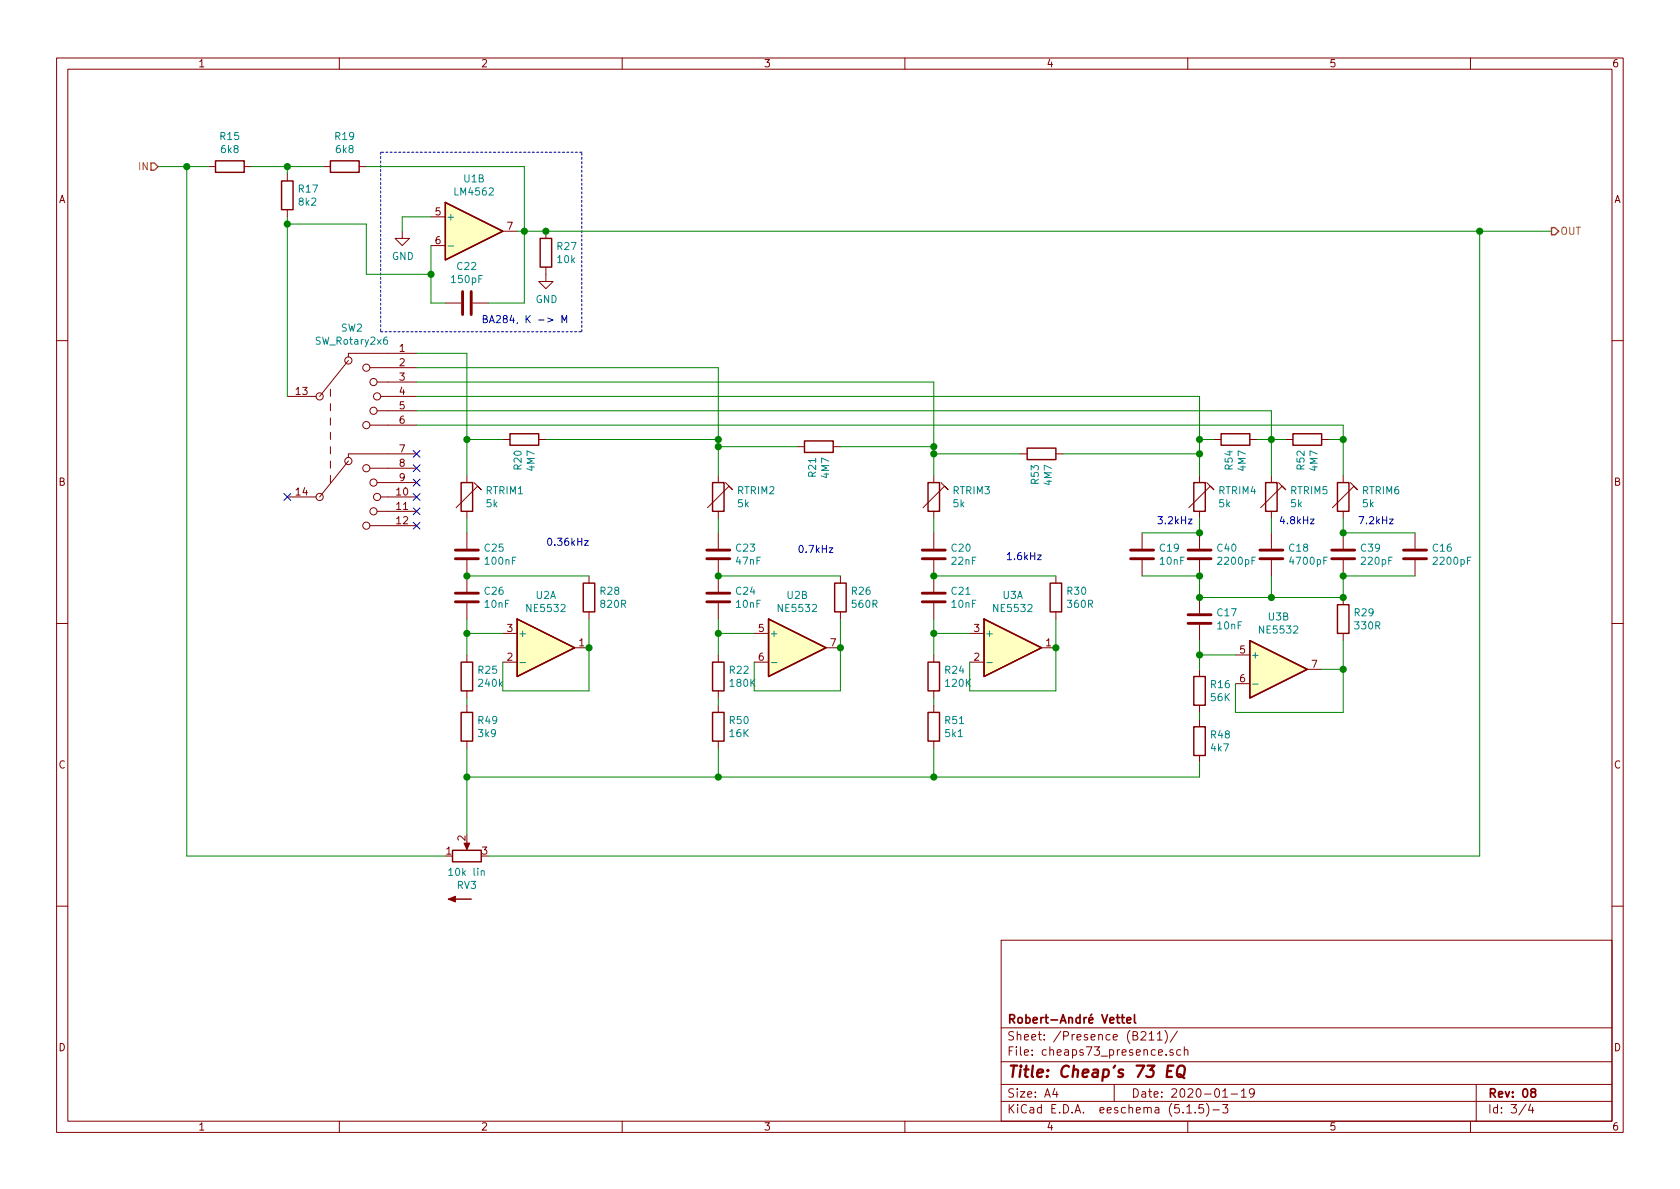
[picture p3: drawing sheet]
<svg xmlns="http://www.w3.org/2000/svg" width="297mm" height="210mm" viewBox="0 0 297 210" stroke-linecap="round" stroke-linejoin="round" font-family="sans-serif">
<g fill="none" stroke="#840000" stroke-width=".18">
<path d="M10 10.3h277v189.9h-277zM12 12.2h273v186.1h-273zM60 10.3v1.9M110 10.3v1.9M160 10.3v1.9M210 10.3v1.9M260 10.3v1.9M36.8 29.5h1.3M43.2 29.5h1.2M50.8 30.7v1.3M50.8 37.1v1.2M57.1 29.5h1.3"/>
<path d="M63.5 29.5h1.3M76.2 38.3h2.5M71.1 40.9v1.3h1.3l-1.3 1.2-1.3-1.2h1.3M76.2 43.4h2.5M78.7 53.6h2.8M83.6 53.6h2.8M88.9 40.9h2.5M96.5 47.2v2.6h1.3l-1.3 1.2-1.3-1.2h1.3M96.5 40.9v1.3M10 60.2h2M50.8 70.1h5.1M58.4 68.8v1.3"/>
<path d="M58.4 71.4v1.2M58.4 73.9v1.3M58.4 76.4v1.3M58.4 79v1.3M61.6 63.7l-5.1 6.4M65.4 65h8.3M65.4 75.2h8.3M66.7 72.6h7M66.7 67.6h7M67.3 70.1h6.4M73.7 62.5h-12.1v.6M88.9 77.7h1.3"/>
<path d="M95.2 77.7h1.3M141 79h1.2M147.3 79h1.3M214.6 77.7h1.3M221 77.7h1.2M227.3 77.7h1.3M233.7 77.7h1.2M285 60.2h2M50.8 87.9h5.1M58.4 81.5v1.3M58.4 84.1v1.2M61.6 81.5l-5.1 6.4"/>
<path d="M65.4 82.8h8.3M65.4 93h8.3M66.7 90.4h7M66.7 85.3h7M67.3 87.9h6.4M73.7 80.3h-12.1v.6M82.5 84.1v1.2M82.5 90.4v1.3M82.5 94.2v2.8M82.5 99.1v5.5M83.8 85.3l1.3 1.3-.6-.6-3.9 3.8M127 84.1v1.2"/>
<path d="M127 90.4v1.3M127 94.2v2.8M127 99.1v5.5M128.3 85.3l1.2 1.3-.6-.6-3.8 3.8M165.1 84.1v1.2M165.1 90.4v1.3M165.1 94.2v2.8M165.1 99.1v5.5M166.4 85.3l1.2 1.3-.6-.6-3.8 3.8M180.3 80.3h1.3M186.7 80.3h1.3M201.9 94.2v2.8"/>
<path d="M201.9 99.1v2.7M212.1 84.1v1.2M212.1 90.4v1.3M212.1 94.2v2.8M212.1 99.1v2.7M213.4 85.3l1.2 1.3-.6-.6-3.8 3.8M224.8 84.1v1.2M224.8 90.4v1.3M224.8 94.2v2.8M224.8 99.1v2.7M226.1 85.3l1.2 1.3-.6-.6-3.8 3.8M237.5 84.1v1.2"/>
<path d="M237.5 90.4v1.3M237.5 94.2v2.8M237.5 99.1v2.7M238.8 85.3l1.2 1.3-.6-.6-3.8 3.8M250.2 94.2v2.8M250.2 99.1v2.7M10 110.3h2M82.5 106.7v2.8M82.5 115.8v1.3M88.9 117.1h2.5M88.9 112h2.5M101.6 114.5h2.5"/>
<path d="M104.1 101.8v1.3M104.1 108.2v1.3M127 106.7v2.8M127 115.8v1.3M133.3 117.1h2.6M133.3 112h2.6M146 114.5h2.6M148.6 101.8v1.3M148.6 108.2v1.3M165.1 106.7v2.8M165.1 115.8v1.3M171.4 117.1h2.6"/>
<path d="M171.4 112h2.6M184.1 114.5h2.6M186.7 101.8v1.3M186.7 108.2v1.3M212.1 105.7v2.8M212.1 110.5v2.8M212.1 118.4v1.2M218.4 115.8h2.6M231.1 118.4h2.6M237.5 105.7v1.2M237.5 112v1.3M285 110.3h2"/>
<path d="M82.5 122.2v1.2M82.5 124.7v1.3M82.5 131.1v1.2M127 122.2v1.2M127 124.7v1.3M127 131.1v1.2M165.1 122.2v1.2M165.1 124.7v1.3M165.1 131.1v1.2M212.1 124.7v1.3M212.1 127.2v1.3M212.1 133.6v1.3"/>
<path d="M218.4 120.9h2.6M82.5 148.8v1.1M10 160.2h2M177 166.3h108v32h-108zM285 160.2h2M60 198.3v1.9M110 198.3v1.9M160 198.3v1.9M177 194.8h108M177 191.8h108M177 187.8h108M177 181.8h108"/>
<path d="M186.5 192.5l-.4 1h1M186.8 193v1M197 191.8v3M201.8 182.6l.2-.2h.3l.3 .4-.9 1.1h.9M203.2 182.8l.4-.4v1.5M203.2 183.9h.8M204.6 182.8l.5-.4v1.5M204.6 183.9h.9M206 182.2a1.71 1.71 0 0 1 0 2.3M206.2 186.5v.1M207.4 185.7l-.4-.1-.2 .2 .1 .2 .5 .2v.3h-.6M208.2 182.3l-1.3 2"/>
<path d="M208.8 185.7l-.5-.1-.2 .3v.6l.2 .1 .5-.1M209.4 185.7l.2-.1 .4 .1v.9M209.4 185.1v1.5M209.8 195.8l.5-.5v1.5M209.8 196.8h.9M210 198.3v1.9M211.3 196.7v.1M212.8 195.3h-.8v.7l.2-.1 .5 .1 .1 .2v.5l-.3 .1-.5-.1M213.3 195.1a1.71 1.71 0 0 1 0 2.3M214.5 196.3h1.1M216.2 195.3h.9l-.5 .6 .4 .1v.7l-.2 .1-.6-.1M216.2 194h.8"/>
<path d="M217.7 193.5h1.1M219.5 193l.4-.5v1.5M219.5 194h.8M221.8 193.2l-.3 .3h-.3l-.3-.3v-.4l.2-.2 .4-.1 .2 .2a1.13 1.13 0 0 1-.2 1.2l-.4 .1M260 198.3v1.9M261 191.8v6.5M269.8 195.2l-1.2 2M270.6 195.2l-.3 1.1h.9M271 195.8v1"/>
<circle cx="56.5" cy="70.1" r=".63"/>
<circle cx="61.6" cy="63.7" r=".63"/>
<circle cx="64.8" cy="75.2" r=".63"/>
<circle cx="64.8" cy="65" r=".63"/>
<circle cx="66" cy="67.6" r=".63"/>
<circle cx="66" cy="72.6" r=".63"/>
<circle cx="66.7" cy="70.1" r=".63"/>
<circle cx="56.5" cy="87.9" r=".63"/>
<circle cx="61.6" cy="81.5" r=".63"/>
<circle cx="64.8" cy="93" r=".63"/>
<circle cx="64.8" cy="82.8" r=".63"/>
<circle cx="66" cy="90.4" r=".63"/>
<circle cx="66" cy="85.3" r=".63"/>
<circle cx="66.7" cy="87.9" r=".63"/>
</g>
<path d="M198.2 179.9h.6M198.5 179.4v1.3l.3 .2M200.6 179.4v1.3l.2 .2M199.2 180.4l.7-.1v-.3l-.4-.1-.3 .2 .1 .7h.6M271 193.2l-.3-.2v-.2l.3-.3h.2l.3 .3-.1 .2-.6 .2a.48 .48 0 0 0-.1 .7l.3 .1 .4-.1a.48 .48 0 0 0-.2-.7" fill="none" stroke="#840000" stroke-width=".3"/>
<path d="M206.4 189.4h.7M207.5 188.4h-1l-.2 2h.9M208.3 188.7a.66 .66 0 0 1 1.1 0 1.49 1.49 0 0 1-.6 1.7l-.5-.1a1.49 1.49 0 0 1 0-1.6zM208.4 190a.92 .92 0 0 1 .8 .5l.2 .1" fill="none" stroke="#840000" stroke-width=".41"/>
<g fill="none" stroke="#840000" stroke-width=".25">
<path d="M38.1 28.4h5.1v2.1h-5.1zM49.8 32h2v5.1h-2zM58.4 28.4h5.1v2.1h-5.1zM78.7 35.8l10.2 5.1-10.2 5.1zM95.5 42.2h2v5h-2zM90.2 76.7h5v2h-5zM142.2 78h5.1v2h-5.1zM181.6 79.2h5.1v2.1h-5.1zM215.9 76.7h5.1v2h-5.1zM228.6 76.7h5.1v2h-5.1zM81.5 85.3h2.1v5.1h-2.1zM126 85.3h2v5.1h-2z"/>
<path d="M164.1 85.3h2v5.1h-2zM211.1 85.3h2v5.1h-2zM223.8 85.3h2v5.1h-2zM236.5 85.3h2v5.1h-2zM81.5 117.1h2.1v5.1h-2.1zM91.4 109.5l10.2 5-10.2 5.1zM103.1 103.1h2.1v5.1h-2.1zM126 117.1h2v5.1h-2zM135.9 109.5l10.1 5-10.1 5.1zM147.6 103.1h2v5.1h-2zM164.1 117.1h2v5.1h-2zM174 109.5l10.1 5-10.1 5.1z"/>
<path d="M185.7 103.1h2v5.1h-2zM211.1 119.6h2v5.1h-2zM221 113.3l10.1 5.1-10.1 5zM236.5 106.9h2v5.1h-2zM81.5 126h2.1v5.1h-2.1zM126 126h2v5.1h-2zM164.1 126h2v5.1h-2zM211.1 128.5h2v5.1h-2zM79.8 159h3.5M80 150.4h5.1v2h-5.1z"/>
</g>
<g fill="none" stroke="#840000" stroke-width=".51">
<path d="M81.8 51.6v4M83.3 51.6v4M80.5 98.8h4.1M80.5 97.3h4.1M125 98.8h4M125 97.3h4M163.1 98.8h4M163.1 97.3h4M199.9 98.8h4.1M199.9 97.3h4.1M210.1 98.8h4M210.1 97.3h4"/>
<path d="M222.8 98.8h4M222.8 97.3h4M235.5 98.8h4M235.5 97.3h4M248.2 98.8h4M248.2 97.3h4M80.5 106.4h4.1M80.5 104.9h4.1M125 106.4h4M125 104.9h4M163.1 106.4h4M163.1 104.9h4"/>
<path d="M210.1 110.2h4M210.1 108.7h4"/>
</g>
<g fill="#ffffc2" stroke="#ffffc2" stroke-width=".18">
<path d="M174 109.5l10.1 5-10.1 5.1z"/>
<path d="M91.4 109.5l10.2 5-10.2 5.1z"/>
<path d="M135.9 109.5l10.1 5-10.1 5.1z"/>
<path d="M78.7 35.8l10.2 5.1-10.2 5.1z"/>
<path d="M221 113.3l10.1 5.1-10.1 5z"/>
</g>
<path d="M68.4 59.6l-.4 .1a.87 .87 0 0 0 0 1.2l.5-.1v-.6l-.5-.1-.2 .2M79.2 43.5h1M91.9 117.2h1M136.4 117.2h1M174.5 117.2h1M221.5 121h1M85.1 154.1l.2-.1h.3v.8" fill="none" stroke="#008484" stroke-width=".18"/>
<g fill="#840000" stroke="#840000" stroke-width=".18">
<path d="M79.2 159l1.3-.5v1z"/>
<path d="M82 149.1h1.1l-.6 1.1z"/>
</g>
<path d="M67.3 26.9v31.8M102.9 26.9h-35.6M67.3 58.7h35.6M102.9 58.7v-31.8" fill="none" stroke="#0000c2" stroke-width=".18" stroke-dasharray=".4 .4"/>
<g fill="none" stroke="#008400" stroke-width=".18">
<path d="M27.9 29.5h8.9M33 29.5v121.9h45.7M44.4 29.5h12.7M50.8 39.6h14v8.9h11.4M50.8 29.5v1.2M50.8 38.3v31.8M64.8 29.5h27.9v24.1h-6.3M76.2 38.3h-5.1v2.6M76.2 43.4v10.2h2.5M91.4 40.9h182.9M261.6 40.9v110.5h-175.2M73.7 75.2h163.8v8.9"/>
<path d="M73.7 72.6h151.1v11.5M73.7 67.6h91.4v16.5M73.7 62.5h8.8v21.6M73.7 70.1h138.4v14M73.7 65h53.3v19.1M82.5 77.7h6.4M96.5 77.7h30.5M127 79h14M148.6 79h16.5M212.1 77.7h2.5M222.2 77.7h5.1M234.9 77.7h2.6"/>
<path d="M82.5 91.7v2.5M127 91.7v2.5M165.1 91.7v2.5M165.1 80.3h15.2M188 80.3h24.1M212.1 91.7v2.5h-10.2M224.8 91.7v2.5M237.5 91.7v2.5h12.7M82.5 101.8h21.6M82.5 109.5v6.3M82.5 112h6.4M104.1 109.5v12.7h-15.2v-5.1"/>
<path d="M127 101.8h21.6M127 109.5v6.3M127 112h6.3M148.6 109.5v12.7h-15.3v-5.1M165.1 101.8h21.6M165.1 109.5v6.3M165.1 112h6.3M186.7 109.5v12.7h-15.3v-5.1M201.9 101.8h10.2v3.9h25.4v-3.9h12.7M212.1 113.3v5.1M212.1 115.8h6.3M224.8 101.8v3.9"/>
<path d="M233.7 118.4h3.8M237.5 113.3v12.7h-19.1v-5.1M82.5 123.4v1.3M82.5 132.3v15.3M127 123.4v1.3M127 132.3v5.1M165.1 123.4v1.3M165.1 132.3v5.1M212.1 134.9v2.5h-129.6M212.1 126v1.2"/>
</g>
<path d="M26.7 28.8h.6l.6 .7-.6 .6h-.6zM274.3 40.3h.7l.6 .6-.6 .6h-.7z" fill="none" stroke="#848400" stroke-width=".25"/>
<path d="M96.8 56.2l1 .4-1 .3M99.4 57.1v-1.3l.4 .9 .4-.9v1.3M103.4 95.6h.6l-.6 .8h.6M146.6 96.9h.7l-.7 .8h.7M183.4 98.1h.7l-.7 .9h.7M210.1 91.8h.7l-.7 .8h.7M231.7 91.8h.7l-.7 .8h.7M245.7 91.8h.6l-.6 .8h.6" fill="none" stroke="#0000c2" stroke-width=".18"/>
<g fill="#008400" stroke="#008400" stroke-width=".25">
<circle cx="127" cy="112" r=".51"/>
<circle cx="127" cy="77.7" r=".51"/>
<circle cx="50.8" cy="29.5" r=".51"/>
<circle cx="212.1" cy="115.8" r=".51"/>
<circle cx="96.5" cy="40.9" r=".51"/>
<circle cx="82.6" cy="137.4" r=".51"/>
<circle cx="76.2" cy="48.5" r=".51"/>
<circle cx="212.1" cy="77.7" r=".51"/>
<circle cx="127" cy="137.4" r=".51"/>
<circle cx="165.1" cy="137.4" r=".51"/>
<circle cx="224.8" cy="77.7" r=".51"/>
<circle cx="212.1" cy="105.7" r=".51"/>
<circle cx="261.6" cy="40.9" r=".51"/>
<circle cx="237.5" cy="77.7" r=".51"/>
<circle cx="92.7" cy="40.9" r=".51"/>
<circle cx="127" cy="101.8" r=".51"/>
<circle cx="33" cy="29.5" r=".51"/>
<circle cx="186.7" cy="114.5" r=".51"/>
<circle cx="82.6" cy="77.7" r=".51"/>
<circle cx="165.1" cy="112" r=".51"/>
<circle cx="237.5" cy="94.2" r=".51"/>
<circle cx="127" cy="79" r=".51"/>
<circle cx="165.1" cy="101.8" r=".51"/>
<circle cx="104.1" cy="114.5" r=".51"/>
<circle cx="165.1" cy="79" r=".51"/>
<circle cx="212.1" cy="94.2" r=".51"/>
<circle cx="82.6" cy="101.8" r=".51"/>
<circle cx="165.1" cy="80.3" r=".51"/>
<circle cx="237.5" cy="105.7" r=".51"/>
<circle cx="82.6" cy="112" r=".51"/>
<circle cx="212.1" cy="80.3" r=".51"/>
<circle cx="224.8" cy="105.7" r=".51"/>
<circle cx="237.5" cy="118.4" r=".51"/>
<circle cx="237.5" cy="101.8" r=".51"/>
<circle cx="212.1" cy="101.8" r=".51"/>
<circle cx="148.6" cy="114.5" r=".51"/>
<circle cx="50.8" cy="39.6" r=".51"/>
</g>
<g fill="none" stroke="#000084" stroke-width=".18">
<path d="M73.1 79.6l1.2 1.3M74.3 79.6l-1.2 1.3M50.2 87.3l1.2 1.2M51.4 87.3l-1.2 1.2M73.1 89.8l1.2 1.2M73.1 92.3l1.2 1.3M73.1 82.2l1.2 1.2M73.1 84.7l1.2 1.2M73.1 87.3l1.2 1.2M74.3 89.8l-1.2 1.2M74.3 92.3l-1.2 1.3M74.3 82.2l-1.2 1.2"/>
<path d="M74.3 84.7l-1.2 1.2M74.3 87.3l-1.2 1.2"/>
</g>
<text font-size="2.8" fill="#840000" x="178" y="190.5">Title: Cheap's 73 EQ</text>
<g font-size="2.1" fill="#840000">
<text x="178" y="184">Sheet: /Presence (B211)/</text>
<text x="178" y="181">Robert-André Vettel</text>
<text x="178" y="186.7">File: cheaps73_presence.sch</text>
<text x="178" y="196.9">KiCad E.D.A. eeschema (5.1.5)-3</text>
<text x="178" y="194.1">Size: A4</text>
<text x="200" y="194.1">Date: 2020-01-19</text>
<text x="263" y="194.1">Rev: 08</text>
<text x="263" y="196.9">Id: 3/4</text>
</g>
<g font-size="1.8" fill="#840000">
<text x="35" y="11.9">1</text>
<text x="85" y="11.9">2</text>
<text x="135" y="11.9">3</text>
<text x="185" y="11.9">4</text>
<text x="235" y="11.9">5</text>
<text x="285" y="11.9">6</text>
<text x="10.4" y="35.9">A</text>
<text x="285.4" y="35.9">A</text>
<text x="77" y="38.1">5</text>
<text x="89.7" y="40.6">7</text>
<text x="77" y="43.2">6</text>
<text x="70.6" y="62.2">1</text>
<text x="70.6" y="64.8">2</text>
<text x="52.4" y="69.8">13</text>
<text x="70.6" y="67.3">3</text>
<text x="70.6" y="69.8">4</text>
<text x="70.6" y="72.4">5</text>
<text x="70.6" y="74.9">6</text>
<text x="70.6" y="80">7</text>
<text x="70.6" y="82.5">8</text>
<text x="10.4" y="85.9">B</text>
<text x="52.4" y="87.6">14</text>
<text x="70.2" y="87.6">10</text>
<text x="70.6" y="85.1">9</text>
<text x="285.4" y="85.9">B</text>
<text x="70.2" y="90.2">11</text>
<text x="70.2" y="92.7">12</text>
<text x="89.7" y="111.8">3</text>
<text x="134.1" y="111.8">5</text>
<text x="172.2" y="111.8">3</text>
<text x="89.7" y="116.8">2</text>
<text x="102.4" y="114.3">1</text>
<text x="134.1" y="116.8">6</text>
<text x="146.8" y="114.3">7</text>
<text x="172.2" y="116.8">2</text>
<text x="184.9" y="114.3">1</text>
<text x="219.2" y="115.6">5</text>
<text x="231.9" y="118.1">7</text>
<text x="219.2" y="120.6">6</text>
<text x="10.4" y="135.9">C</text>
<text x="285.4" y="135.9">C</text>
<text x="82.3" y="148.7" transform="rotate(-90 82.3 148.7)">2</text>
<text x="78.9" y="151.1">1</text>
<text x="85.2" y="151.1">3</text>
<text x="10.4" y="185.9">D</text>
<text x="285.4" y="185.9">D</text>
<text x="35" y="199.9">1</text>
<text x="85" y="199.9">2</text>
<text x="135" y="199.9">3</text>
<text x="185" y="199.9">4</text>
<text x="235" y="199.9">5</text>
<text x="285" y="199.9">6</text>
</g>
<g font-size="1.8" fill="#008484">
<text x="39" y="24.8">R15</text>
<text x="39.2" y="27.1">6k8</text>
<text x="59.3" y="24.8">R19</text>
<text x="59.5" y="27.1">6k8</text>
<text x="52.9" y="34.1">R17</text>
<text x="80.6" y="34.6">LM4562</text>
<text x="82.1" y="32.3">U1B</text>
<text x="52.9" y="36.4">8k2</text>
<text x="78.9" y="39">+</text>
<text x="69.3" y="46">GND</text>
<text x="80.9" y="47.7">C22</text>
<text x="98.6" y="44.2">R27</text>
<text x="98.6" y="46.5">10k</text>
<text x="80" y="50.1">150pF</text>
<text x="94.7" y="53.6">GND</text>
<text x="60.3" y="58.6">SW2</text>
<text x="56" y="61">SW_Rotary2x6</text>
<text x="92.2" y="83" transform="rotate(-90 92.2 83)">R20</text>
<text x="94.5" y="83.2" transform="rotate(-90 94.5 83.2)">4M7</text>
<text x="218" y="83" transform="rotate(-90 218 83)">R54</text>
<text x="220.3" y="83.2" transform="rotate(-90 220.3 83.2)">4M7</text>
<text x="230.7" y="83" transform="rotate(-90 230.7 83)">R52</text>
<text x="233" y="83.2" transform="rotate(-90 233 83.2)">4M7</text>
<text x="86" y="87.4">RTRIM1</text>
<text x="86" y="89.7">5k</text>
<text x="130.4" y="87.4">RTRIM2</text>
<text x="130.5" y="89.7">5k</text>
<text x="144.3" y="84.3" transform="rotate(-90 144.3 84.3)">R21</text>
<text x="146.6" y="84.5" transform="rotate(-90 146.6 84.5)">4M7</text>
<text x="168.5" y="87.4">RTRIM3</text>
<text x="168.6" y="89.7">5k</text>
<text x="183.7" y="85.6" transform="rotate(-90 183.7 85.6)">R53</text>
<text x="186" y="85.7" transform="rotate(-90 186 85.7)">4M7</text>
<text x="215.5" y="87.4">RTRIM4</text>
<text x="215.6" y="89.7">5k</text>
<text x="228.2" y="87.4">RTRIM5</text>
<text x="228.3" y="89.7">5k</text>
<text x="240.9" y="87.4">RTRIM6</text>
<text x="241" y="89.7">5k</text>
<text x="85.8" y="97.6">C25</text>
<text x="85.9" y="99.9">100nF</text>
<text x="130.2" y="97.6">C23</text>
<text x="130.3" y="99.9">47nF</text>
<text x="168.3" y="97.6">C20</text>
<text x="168.4" y="99.9">22nF</text>
<text x="205.1" y="97.6">C19</text>
<text x="205.2" y="99.9">10nF</text>
<text x="215.3" y="97.6">C40</text>
<text x="215.6" y="99.9">2200pF</text>
<text x="228" y="97.6">C18</text>
<text x="228.3" y="99.9">4700pF</text>
<text x="240.7" y="97.6">C39</text>
<text x="240.9" y="99.9">220pF</text>
<text x="253.4" y="97.6">C16</text>
<text x="253.7" y="99.9">2200pF</text>
<text x="85.8" y="105.2">C26</text>
<text x="85.8" y="107.5">10nF</text>
<text x="94.8" y="105.9">U2A</text>
<text x="106.2" y="105.2">R28</text>
<text x="106.3" y="107.5">820R</text>
<text x="130.2" y="105.2">C24</text>
<text x="130.3" y="107.5">10nF</text>
<text x="139.2" y="105.9">U2B</text>
<text x="150.6" y="105.2">R26</text>
<text x="150.8" y="107.5">560R</text>
<text x="168.3" y="105.2">C21</text>
<text x="168.4" y="107.5">10nF</text>
<text x="177.3" y="105.9">U3A</text>
<text x="188.7" y="105.2">R30</text>
<text x="188.9" y="107.5">360R</text>
<text x="91.6" y="112.6">+</text>
<text x="93.3" y="108.2">NE5532</text>
<text x="136" y="112.6">+</text>
<text x="137.8" y="108.2">NE5532</text>
<text x="174.1" y="112.6">+</text>
<text x="175.9" y="108.2">NE5532</text>
<text x="215.3" y="109">C17</text>
<text x="215.3" y="111.3">10nF</text>
<text x="222.9" y="112">NE5532</text>
<text x="224.3" y="109.7">U3B</text>
<text x="239.5" y="109">R29</text>
<text x="239.7" y="111.3">330R</text>
<text x="84.6" y="119.1">R25</text>
<text x="129.1" y="119.1">R22</text>
<text x="167.2" y="119.1">R24</text>
<text x="221.1" y="116.5">+</text>
<text x="84.8" y="121.5">240k</text>
<text x="129.2" y="121.5">180K</text>
<text x="167.3" y="121.5">120K</text>
<text x="214.1" y="121.7">R16</text>
<text x="214.1" y="124">56K</text>
<text x="84.6" y="128">R49</text>
<text x="84.7" y="130.3">3k9</text>
<text x="129.1" y="128">R50</text>
<text x="129.1" y="130.3">16K</text>
<text x="167.2" y="128">R51</text>
<text x="167.2" y="130.3">5k1</text>
<text x="214.1" y="130.6">R48</text>
<text x="214.2" y="132.9">4k7</text>
<text x="79.8" y="154.9">10k lin</text>
<text x="80.8" y="157.2">RV3</text>
</g>
<g font-size="1.8" fill="#848400">
<text x="24.6" y="30.1">IN</text>
<text x="275.8" y="41.5">OUT</text>
</g>
<g font-size="1.8" fill="#0000c2">
<text x="85.1" y="57.1">BA284, K -&gt; M</text>
<text x="204.5" y="92.7">3.2kHz</text>
<text x="226.1" y="92.7">4.8kHz</text>
<text x="240" y="92.7">7.2kHz</text>
<text x="96.5" y="96.5">0.36kHz</text>
<text x="141" y="97.8">0.7kHz</text>
<text x="177.8" y="99.1">1.6kHz</text>
</g>
</svg>
